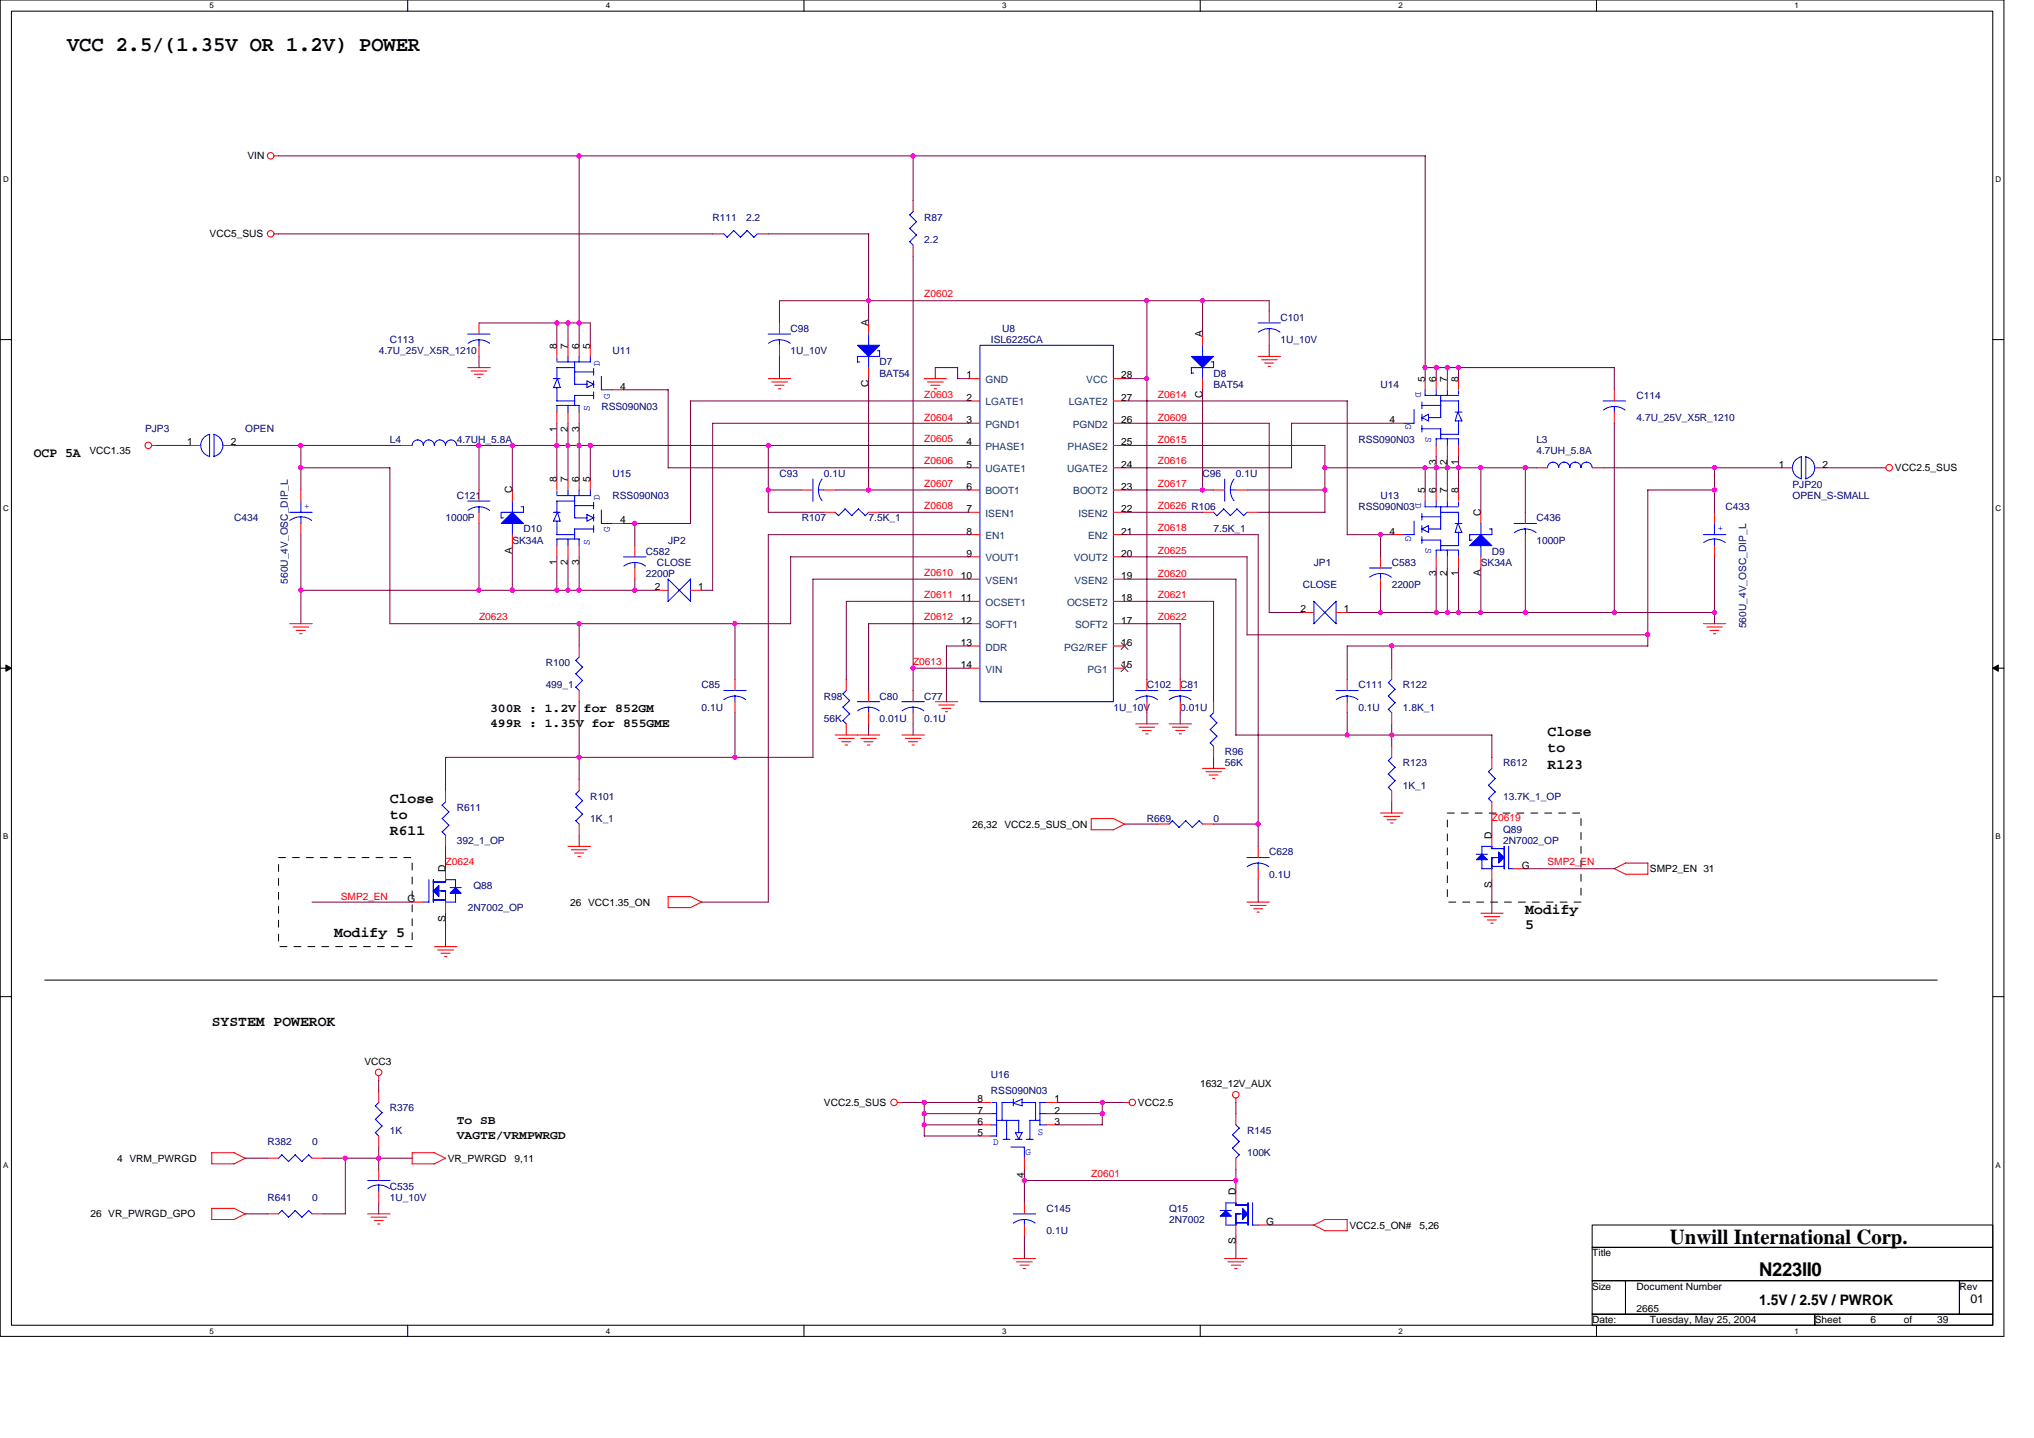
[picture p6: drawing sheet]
<svg xmlns="http://www.w3.org/2000/svg" width="297mm" height="210mm" viewBox="0 0 297 210" stroke-linecap="round" stroke-linejoin="round" font-family="sans-serif">
<path d="M0 0h292.6v195.1h-292.6zM1.7 1.6h289.3v191.8h-289.3z" fill="none" stroke="#000" stroke-width=".15"/>
<g fill="#fff">
<path d="M30.6 .2h.6v1.3h-.6z"/>
<path d="M30.6 193.6h.6v1.3h-.6z"/>
</g>
<path d="M59.5 0v1.6M59.5 193.4v1.7" fill="none" stroke="#000" stroke-width=".15"/>
<g fill="#fff">
<path d="M88.5 .2h.6v1.3h-.6z"/>
<path d="M88.5 193.6h.6v1.3h-.6z"/>
</g>
<path d="M117.4 0v1.6M117.4 193.4v1.7" fill="none" stroke="#000" stroke-width=".15"/>
<g fill="#fff">
<path d="M146.3 .2h.7v1.3h-.7z"/>
<path d="M146.3 193.6h.7v1.3h-.7z"/>
</g>
<path d="M175.3 0v1.6M175.3 193.4v1.7" fill="none" stroke="#000" stroke-width=".15"/>
<g fill="#fff">
<path d="M204.2 .2h.6v1.3h-.6z"/>
<path d="M204.2 193.6h.6v1.3h-.6z"/>
</g>
<path d="M233.1 0v1.6M233.1 193.4v1.7" fill="none" stroke="#000" stroke-width=".15"/>
<g fill="#fff">
<path d="M262.1 .2h.6v1.3h-.6z"/>
<path d="M262.1 193.6h.6v1.3h-.6z"/>
<path d="M.5 25.6h.8v1.3h-.8z"/>
<path d="M291.4 25.6h.9v1.3h-.9z"/>
<path d="M.5 73.5h.8v1.3h-.8z"/>
<path d="M291.4 73.5h.9v1.3h-.9z"/>
</g>
<path d="M0 49.6h1.7M291 49.6h1.6" fill="none" stroke="#000" stroke-width=".15"/>
<g fill="#fff">
<path d="M.5 121.5h.7v1.3h-.7z"/>
<path d="M291.4 121.5h.8v1.3h-.8z"/>
</g>
<path d="M0 97.5h1.7M291 97.5h1.6" fill="none" stroke="#000" stroke-width=".15"/>
<path d="M.9 97.1l.8 .4-.8 .5zM291 97.5l.8-.4v.9z" fill="#000" stroke="#000" stroke-width=".15"/>
<g fill="#fff">
<path d="M.5 169.4h.7v1.3h-.7z"/>
<path d="M291.4 169.4h.8v1.3h-.8z"/>
</g>
<path d="M0 145.5h1.7M6.5 143.1h276.4M291 145.5h1.6M232.5 178.8h58.5v3.3h-58.5zM232.5 191.8h32.5v1.6h-32.5zM232.5 186.9h4.9v4.9h-4.9zM232.5 182.1h58.5v4.8h-58.5zM237.4 186.9h48.7v4.9h-48.7zM265 191.8h26v1.6h-26zM286.1 186.9h4.9v4.9h-4.9z" fill="none" stroke="#000" stroke-width=".15"/>
<path d="M211.4 118.7h19.5v13h-19.5v-13M40.7 125.2h19.5v13h-19.5v-13" fill="none" stroke="#000" stroke-width=".15" stroke-dasharray="1 1 1 1 1 1 1 1"/>
<g fill="none" stroke="#f00" stroke-width=".15">
<path d="M40 34.1h.7M40 22.8h.7M104.1 34.1h1.6M110.6 34.1h1.6M133.3 29.3v1.6M133.3 35.8v1.6M68.3 53.7h3.3M68.8 54.1h2.3M69.3 54.6h1.3M69.8 55.1h.3M70 47.1v1.7M70 50.4v1.6"/>
<path d="M81.3 50.4v1.6M82.9 50.4v1.6M84.6 50.4v1.6M86.2 50.4v1.6M89.4 56.9h1.7M112.2 55.3h3.3M112.7 55.8h2.3M113.2 56.2h1.3M113.7 56.7h.3M113.8 47.1v1.7M113.8 50.4v1.6M126.8 47.1v1.7"/>
<path d="M126.8 53.7v1.6M135 55.3h3.2M135.5 55.8h2.2M135.9 56.2h1.3M136.4 56.7h.4M141.5 55.3h1.6M141.5 58.5h1.6M162.6 55.3h1.6M162.6 58.5h1.6M175.6 48.8v1.6M175.6 55.3v1.6M183.7 52h3.3"/>
<path d="M184.2 52.5h2.3M184.7 53h1.3M185.2 53.5h.3M185.4 45.5v1.6M185.4 48.8v1.6M208.1 55.3v1.6M209.7 55.3v1.6M211.4 55.3v1.6M213 55.3v1.6M235.8 56.9v1.6M22.2 65h.6M27.7 65h1.6"/>
<path d="M32.6 65h1.6M43.9 71.5v1.7M43.9 76.4v1.6M58.6 65h1.6M66.7 65h1.6M70 71.5v1.7M70 74.8v1.6M74.8 71.5v1.7M74.8 78v1.7M81.3 60.2v1.6M81.3 69.9v1.6M81.3 79.7v1.6"/>
<path d="M82.9 60.2v1.6M82.9 69.9v1.6M82.9 79.7v1.6M84.6 60.2v1.6M84.6 69.9v1.6M84.6 79.7v1.6M86.2 69.9v1.6M89.4 76.4h1.7M92.7 79.7v1.6M117.1 71.5h1.6M120.3 71.5h1.7M120.3 74.8h1.7"/>
<path d="M126.8 74.8h1.7M141.5 65h1.6M141.5 68.3h1.6M141.5 71.5h1.6M141.5 74.8h1.6M141.5 61.8h1.6M141.5 78h1.6M162.6 65h1.6M162.6 68.3h1.6M162.6 71.5h1.6M162.6 74.8h1.6M162.6 61.8h1.6"/>
<path d="M162.6 78h1.6M175.6 74.8h1.6M177.2 71.5h1.7M180.5 71.5h1.6M182.1 74.8h1.6M203.2 61.8h1.7M203.2 78h1.7M208.1 71.5v1.7M209.7 65v1.7M209.7 71.5v1.7M211.4 65v1.7M211.4 71.5v1.7"/>
<path d="M213 65v1.7M213 71.5v1.7M216.3 74.8v1.6M222.8 74.8v1.6M222.8 78v1.7M224.4 68.3h1.6M232.5 68.3h1.6M235.8 60.2v1.6M250.4 74.8v1.6M250.4 79.7v1.6M260.1 68.3h1.7M265 68.3h1.6"/>
<path d="M274.7 68.3h.7M42.3 91h3.3M42.8 91.5h2.3M43.3 92h1.3M43.8 92.5h.3M84.6 94.3v1.6M92.7 82.9v1.6M95.9 86.2h1.7M100.8 86.2h1.7M107.3 99.2v1.6M123.6 99.2v1.6M141.5 91h1.6"/>
<path d="M141.5 81.3h1.6M141.5 84.5h1.6M141.5 87.8h1.6M141.5 94.3h1.6M141.5 97.5h1.6M162.6 91h1.6M162.6 81.3h1.6M162.6 84.5h1.6M162.6 87.8h1.6M162.6 94.3h1.6M162.6 97.5h1.6M167.5 99.2v1.6"/>
<path d="M172.4 99.2v1.6M190.2 89.4h1.7M195.1 89.4h1.6M196.7 99.2v1.6M201.6 81.3v1.6M201.6 84.5v1.7M203.2 97.5v1.7M209.7 81.3v1.6M211.4 81.3v1.6M213 81.3v1.6M216.3 81.3v1.6M248.8 91h3.2"/>
<path d="M249.3 91.5h2.2M249.7 92h1.3M250.2 92.5h.4M65.1 115.4v1.7M84.6 100.8v1.6M84.6 113.8v1.6M107.3 102.4v1.6M122 107.3h6.5M122.4 107.8h2.4M122.9 108.3h1.3M123.4 108.8h.4M123.6 105.7v1.6"/>
<path d="M125.7 107.8h2.3M126.2 108.3h1.3M126.7 108.8h.3M126.8 100.8v1.6M126.8 104v1.7M131.7 107.3h3.3M132.2 107.8h2.3M132.7 108.3h1.3M133.2 108.8h.3M133.3 100.8v1.6M133.3 104v1.7M136.6 102.4h3.3"/>
<path d="M137.1 102.9h2.3M137.5 103.4h1.4M138.1 103.9h.3M159.4 119.5v1.6M159.4 119.5h3.2l1.7 .8M165.9 105.7h3.2M166.3 106.2h2.3M166.8 106.6h1.3M167.3 107.1h.4M167.5 102.4v1.6M170.7 105.7h3.3M171.2 106.2h2.3"/>
<path d="M171.7 106.6h1.3M172.2 107.1h.3M172.4 102.4v1.6M175.6 112.2h3.3M176.1 112.6h2.3M176.6 113.1h1.3M177.1 113.6h.3M177.2 102.4v1.6M177.2 108.9v1.7M196.7 102.4v1.6M201.6 118.7h3.3M202.1 119.2h2.3"/>
<path d="M202.6 119.7h1.3M203.2 104v1.7M203.2 108.9v1.7M203.2 115.4v1.7M217.9 110.6v1.6M217.9 117.1v1.6M60.2 131.7h1.6M63.4 138.2h3.3M63.9 138.7h2.3M64.4 139.1h1.3M64.9 139.6h.4M65.1 121.9v1.6"/>
<path d="M65.1 126.8v1.6M65.1 131.7v1.6M82.9 123.5h3.3M83.4 124h2.3M83.9 124.5h1.3M84.4 125h.3M84.6 120.3v1.6M97.6 130.9h3.2M97.6 130.9v1.6h3.3l1.6-.8M100.8 130.9l1.7 .8M159.3 121.1h3.3M164.2 120.3l-1.6 .8"/>
<path d="M169.1 120.3h1.6M175.6 120.3h1.6M182.1 131.7h3.3M182.6 132.2h2.3M183.1 132.7h1.3M183.6 133.1h.3M183.7 123.5v1.7M183.7 126.8v1.6M203.1 120.1h.3M216.3 133.3h3.2M216.7 133.8h2.3M217.2 134.3h1.3"/>
<path d="M217.7 134.8h.4M217.9 121.9v1.6M217.9 126.8v1.6M221.1 126.8h1.7M237.4 127.6h3.2M237.4 126h3.3M237.4 126l-1.6 .8 1.6 .8M240.6 126v1.6M55.3 157v.7M55.3 159.3v1.6M30.9 169.9h3.3M30.9 168.3h3.3"/>
<path d="M30.9 168.2v1.7M34.2 168.3l1.6 .8-1.6 .8M34.2 176.4l1.6 .8M34.2 176.4h-3.3v1.6M35.8 177.2l-1.6 .8h-3.3M39 177.2h1.7M39 169.1h1.7M45.6 177.2h1.6M45.6 169.1h1.6M53.7 177.2h3.3M54.2 177.7h2.3M54.6 178.2h1.4"/>
<path d="M55.2 178.7h.3M55.3 165.8v1.6M55.3 170.7v1.6M55.3 173.9v1.7M60.2 169.9h3.2M60.2 168.3h3.3M60.2 168.2v1.7M63.4 168.3l1.7 .8M65.1 169.1l-1.7 .8M131.1 160.9h.6M143.1 160.9h1.6M143.1 162.6h1.6"/>
<path d="M143.1 164.2h1.6M143.1 165.8h1.6M149.6 169.1v1.6M149.6 175.6v1.6M149.6 178.8v1.6M152.8 160.9h1.7M152.8 162.6h1.7M152.8 164.2h1.7M164.2 160.9h.7M180.5 160.3v.7M180.5 162.6v1.6M180.5 169.1v1.6"/>
<path d="M180.5 173.9v1.7M180.5 178.8v1.6M183.7 178.8h1.7M193.5 178h3.2M193.5 178l-1.6 .8 1.6 .9M196.7 178v1.6h-3.2M148 183.7h3.2M148.4 184.2h2.3M148.9 184.7h1.4M149.4 185.2h.4M178.8 183.7h3.3M179.3 184.2h2.3"/>
<path d="M179.8 184.7h1.4M180.3 185.2h.4"/>
<circle cx="39.5" cy="22.7" r=".48"/>
<circle cx="39.5" cy="34.1" r=".48"/>
<circle cx="21.7" cy="65" r=".48"/>
<circle cx="275.9" cy="68.3" r=".48"/>
<circle cx="55.3" cy="156.5" r=".48"/>
<circle cx="180.5" cy="159.8" r=".48"/>
<circle cx="130.6" cy="160.9" r=".48"/>
<circle cx="165.4" cy="160.9" r=".48"/>
</g>
<g fill="none" stroke="#00f" stroke-width=".15">
<path d="M105.7 34.1l.5 .5M107.1 33.6l1 1M107.2 33.7l-1 .9M109.1 33.6l1 1M109.1 33.7l-1 .9M110.6 34.1l-.5 .5M133.4 30.9l-.6 .4 1.1 1-1.1 1 1 1M133.9 34.3l-1.1 1 .5 .5M68.3 48.8h3.3M68.3 50.1a2.61 2.61 0 0 1 3.2 0M70 49.6v.8M80.8 55.3h1"/>
<path d="M81.3 56.6v1.9h2.6M81.3 52.2v.5M81.3 53.6v1.7M81.3 53.7h2.6M81.3 52.8h4.9M81.3 55.4l-.5 1.2M81.5 55.4l.3 1.2h-1M82.9 52v.8M82.9 59.2v1M83.9 56.1h1.8M83.9 52.8v3.3M83.9 57.7v1.5"/>
<path d="M83.9 57.7h2.8M83.9 54.3h2.8M84.6 52v.8M85.7 55.6v1l1-.5M85.7 55.6l1 .5M86.2 52v.8M86.7 53.8v1M86.7 55.6v1M86.7 57.2v1M87.8 54.9v2h1.7M112.2 48.8h3.3M112.2 50.1a2.7 2.7 0 0 1 1.6-.5 2.5 2.5 0 0 1 1.6 .5"/>
<path d="M113.8 49.6v.8M125.2 52.8h.4M125.2 52v.9M126.8 48.8v1.6M126.8 52v1.7M128.1 51.2h.4v.8h-3.3M143.1 50.4h19.5v52h-19.5zM174 53.7v.8h.3M175.6 50.4v1.6M175.6 53.7v1.6M176.9 52.8h.3v.9h-3.2M183.7 47.1h3.3"/>
<path d="M183.8 48.5a2.59 2.59 0 0 1 1.5-.5h.1a2.46 2.46 0 0 1 1.5 .5M185.4 47.9v.9M206.5 59.8v2h-1.7M207.6 59.2h2.8M207.6 58.7v1M208.1 57.7h4.9M208.1 56.9v.8M209.7 56.9v.8M210.4 58.5h2.6M210.4 57.7v3.3h-1.8M211.4 56.9v.8M213 57v.6"/>
<path d="M213 58.5v1.7M234.1 58.5h3.3M234.1 59.9a2.7 2.7 0 0 1 1.6-.6h.1a2.5 2.5 0 0 1 1.5 .6M235.8 59.3v.9M30.6 63.4a1.63 1.63 0 0 0-1.3 1.6 1.63 1.63 0 0 0 1.3 1.6M30.6 63.4v3.3M31.2 63.4a1.65 1.65 0 0 1 1.4 1.6 1.63 1.63 0 0 1-1.4 1.6M31.3 63.4v3.3M42.3 74.8h3.3M42.3 76a2.7 2.7 0 0 1 1.6-.6 2.5 2.5 0 0 1 1.6 .6M43.9 73.2v1.6M43.9 75.4v1"/>
<path d="M60.2 65a.82 .82 0 0 1 .8-.8 .82 .82 0 0 1 .8 .8 .8 .8 0 0 1 .8-.8 .8 .8 0 0 1 .8 .8 .82 .82 0 0 1 .8-.8 .82 .82 0 0 1 .9 .8 .82 .82 0 0 1 .8-.8 .82 .82 0 0 1 .8 .8M68.3 73.2h3.3M68.3 74.5a2.61 2.61 0 0 1 3.2 0M70 74v.8M73.2 75.6h.4M74.8 73.1v1.7M74.8 76.4v1.6M76.1 74h.4v.8M76.5 74.8h-3.3v.8M80.8 74.8h1M81.3 79.7v-1h3.3v1M81.3 72.3h4.9"/>
<path d="M81.3 60.2v-1h3.3v1M81.3 71.7v.5M81.3 73.1v1.7M81.3 76.1v1.9h2.6M81.3 73.2h2.6M81.3 74.9l-.5 1.2M81.5 74.9l.3 1.2h-1M82.9 71.5v.8M82.9 78.7v1M83.9 75.6h1.8M83.9 72.3v3.3M83.9 77.2v1.5"/>
<path d="M83.9 77.2h2.8M83.9 73.8h2.8M84.6 71.5v.8M85.7 75.1v1l1-.5M85.7 75.1l1 .5M86.2 71.5v.8M86.7 73.3v1M86.7 75.1v1M86.7 76.7v1M87.8 74.4v2h1.7M118.7 69.9v3.3M119.5 71.5h.8"/>
<path d="M120.1 69.9a2.59 2.59 0 0 0-.6 1.6 2.46 2.46 0 0 0 .6 1.6M121.9 74.8l.5 .5M123.4 74.3l1 1 1-1M123.4 74.3l-1 1M125.3 74.3l1 1 .5-.5M177.2 74.8l.5 .5M178.7 74.3l1 1M178.7 74.3l-1 1M178.9 69.9v3.3M179.7 71.5h.8M180.2 69.9a2.59 2.59 0 0 0-.5 1.6 2.46 2.46 0 0 0 .5 1.6M180.6 74.3l1 1"/>
<path d="M180.7 74.3l-1 1M182.1 74.8l-.5 .5M206.5 76.1v1.9h-1.7M207.6 62.6h2.8v1.5M207.6 78.8h2.8M207.6 75.4h2.8M207.6 60.9l1 .5v-.9l-1 .5M207.6 60.5v.9M207.6 62.1v1M207.6 74.9v1M207.6 76.7v1M207.6 78.3v1"/>
<path d="M208.1 74h4.9M208.1 73.1v.9M208.6 76.7v1l-1-.5M208.6 76.7l-1 .5M209.7 64.1h3.3v.9M209.7 64.1v.9M209.7 73.1v.9M210.4 74.8h2.6v1.6M210.4 74v3.2h-1.8M210.4 78.8v1.5M211.4 64.1v.9M211.4 73.1v.9"/>
<path d="M212.5 76.4h1M212.5 60.2h1M212.8 76.5l-.3 1.2h1M212.8 60.3l-.3 1.1h1M213 76.5l.5 1.2M213 60.3l.5 1.1M213 61.4v2h-2.6M213 73.3v.5M213 77.7v2h-2.6M216.3 76.4v1.6M216.3 79.6v1.7M217.5 77.2h.4"/>
<path d="M217.9 77.2v.8M217.9 78h-3.3v.9l.4-.1M221.1 76.4h3.3M221.1 77.7a2.7 2.7 0 0 1 1.6-.5h.1a2.5 2.5 0 0 1 1.5 .5M222.8 77.2v.8M226 68.3a.82 .82 0 0 1 .8-.8 .82 .82 0 0 1 .8 .8 .81 .81 0 0 1 .8-.8 .81 .81 0 0 1 .9 .8 .81 .81 0 0 1 .8-.8 .81 .81 0 0 1 .8 .8 .81 .81 0 0 1 .8-.8 .81 .81 0 0 1 .8 .8M248.8 78h3.2M248.8 79.2a2.59 2.59 0 0 1 1.6-.5 2.46 2.46 0 0 1 1.5 .5M250.4 76.4v1.7M250.4 78.7v1M263.1 66.7a1.63 1.63 0 0 0-1.3 1.6v-.1a1.63 1.63 0 0 0 1.2 1.7M263.1 66.6v3.3"/>
<path d="M263.7 69.9a1.63 1.63 0 0 0 1.3-1.7v.1a1.65 1.65 0 0 0-1.3-1.6v3.2M84.6 95.9l-.5 .5 1 1M85.1 99.3l-1 1 .5 .5M85.1 97.4l-1 .9 1 1M91.1 81.3h3.2M91.1 82.6a2.7 2.7 0 0 1 1.6-.5 2.5 2.5 0 0 1 1.6 .5M92.7 82.1v.8M97.6 84.5v3.3M97.6 84.5l3.3 3.3M100.8 84.5v3.3M100.8 84.5l-3.2 3.3M195.1 91v-3.2l-3.2 3.3v-3.3l3.2 3.3"/>
<path d="M200 82.9h3.2M200 84.2a2.59 2.59 0 0 1 1.6-.5 2.46 2.46 0 0 1 1.6 .5M201.6 83.7v.8M202.7 99.6l1 1M203.3 99.1l-.5 .6M209.7 80.3h3.3v1M209.7 80.3v1M211.4 80.3v1M64.6 119.5l.9 1M64.6 117.5l.9 1M65.1 117l-.5 .5M65.6 118.5l-1 1"/>
<path d="M84.1 115.9l1 1M84.6 115.4l-.5 .5M85.1 118.8l-1 1 .5 .5M85.1 116.9l-1 .9 1 1M105.7 100.8h3.3M105.7 102.1a2.7 2.7 0 0 1 1.6-.5 2.5 2.5 0 0 1 1.6 .5M107.3 101.6v.8M123.1 105.2l.5 .5M123.1 103.2l1 1M123.1 101.3l1 1M123.6 100.8l-.5 .5M124.1 104.2l-1 1"/>
<path d="M124.1 102.2l-1 1M125.2 102.4h3.3M125.2 103.8a2.61 2.61 0 0 1 3.2 0M126.8 103.2v.8M131.7 102.4h3.3M131.7 103.8a2.7 2.7 0 0 1 1.6-.6 2.5 2.5 0 0 1 1.6 .6M133.3 103.2v.8M165.8 100.8h3.3M165.9 102.1a2.61 2.61 0 0 1 3.1 0M167.5 101.6v.8M170.7 100.8h3.3M170.7 102.1a2.7 2.7 0 0 1 1.6-.5h.1a2.5 2.5 0 0 1 1.5 .5"/>
<path d="M171.2 119.8l1 1M171.2 119.8l-.5 .5M172.4 101.6v.8M173.1 119.8l1 1M173.2 119.8l-1 1M175.1 119.8l.5 .5M175.1 119.8l-1 1M176.7 108.4l.5 .5M176.7 106.5l1 .9-1 1M176.7 104.5l1 1-1 1M177.2 104l-.5 .5M195.1 100.8h3.3"/>
<path d="M195.1 102.1a2.7 2.7 0 0 1 1.6-.5 2.5 2.5 0 0 1 1.6 .5M196.7 101.6v.8M202.7 101.6l1 1M202.7 113l1 1M203.3 110.5l-.6 .5 1 1M203.7 102.6l-1 .9 .5 .5M203.7 100.6l-.9 1M203.7 113.9l-1 1 .5 .5M203.7 112l-.9 1M217.4 112.6l1 1.1-1 .9M217.4 114.6l1 1M217.4 116.6l.5 .5"/>
<path d="M217.9 112.2l-.5 .5M218.4 115.6l-1 1M61.8 131.7h.9M62.6 128.4v3.3M63.3 128.4v3.3M63.3 131.4h1.8M64.1 130h1M64.6 121.4l.5 .5M65.1 130v1.7h1.4M65.6 120.4l-1 1M65.7 129.6h1.7M66.5 128.4v1.2"/>
<path d="M66.5 130.4v1.3M66.5 128.4h-1.4v.4h-1.8M182.1 125.2h3.3M182.1 126.5a2.61 2.61 0 0 1 3.2 0M183.7 126v.8M215.6 124.7h1.6M216.4 125.5v1.3h1.5M217.8 126.5h1.9M218.8 125.2h-1l.1 1.6M219.7 123.5v3.3M219.7 123.9h-1.8v-.4h-1.5v1.2M220.3 126.8h.8"/>
<path d="M220.3 123.5v3.3M41.1 168.6l1 1 1-1M41.1 176.7l1 1 1-1M41.2 168.6l-.5 .5M41.2 176.7l-.5 .5M43.1 168.6l1 .9M43.1 176.7l1 1M45.1 168.6l.5 .5M45.1 176.7l.5 .5M45.1 168.6l-1 1M45.1 176.7l-1 1M53.7 172.3h3.3"/>
<path d="M53.7 173.5a2.59 2.59 0 0 1 1.6-.5 2.46 2.46 0 0 1 1.6 .5M54.8 165.3l.5 .5M55.3 173v1M55.3 160.9l-.5 .5 1 1M55.8 164.3l-1 1M55.8 162.4l-1 1 1 1M144.7 162.6h.8M144.7 164.2h.8M144.9 160.9h.5M145.5 160.9v4.9h-.8M145.5 163.5h3.3v1.8M146.5 166.3h1"/>
<path d="M147 163.5v2.8M147.6 167.4h2v1.7M148 177.2h3.3M148 160.9h-1.7v2.7M148 160.4v1M148 178.5a2.7 2.7 0 0 1 1.6-.5 2.5 2.5 0 0 1 1.6 .5M148.3 166.3h1M148.3 165.3h1l-.5 1M148.3 165.3l.5 1M149.2 160.9h2v2.7M149.3 160.4v1l-1.2-.3M149.3 160.4l-1.2 .6"/>
<path d="M149.6 178v.8M149.9 166.3h1M150.4 163.5h1.5M150.4 163.5v2.8M151.9 162.6h1M151.9 164.2h1M152.9 160.9h-1v3.3M178.2 176.7h1.6M179 175.6h1.5v.3h1.8M179 175.6v1.1M179 177.5v1.3M180 167.6l1 1-.5 .5"/>
<path d="M180.5 177.2h1M180.5 178.5h1.8M180.5 164.2l.5 .5M180.5 177.2v1.6h-1.5M181 166.6l-1 1M181 164.7l-1 .9 1 1M182.3 175.6v3.2M182.9 175.6v3.2h.8"/>
</g>
<g fill="#00f" stroke="#00f" stroke-width=".15">
<path d="M174 52h3.2l-1.6 1.7z" fill-rule="evenodd"/>
<path d="M181.5 176.4l.8 .8-.8 .8z" fill-rule="evenodd"/>
<path d="M178.2 177.5l.8-.8 .8 .8z" fill-rule="evenodd"/>
<path d="M214.6 79.7l1.7-1.7 1.6 1.7z" fill-rule="evenodd"/>
<path d="M218.8 124.4l.9 .8-.9 .8z" fill-rule="evenodd"/>
<path d="M215.6 125.5l.8-.8 .8 .8z" fill-rule="evenodd"/>
<path d="M125.2 50.4h3.3l-1.7 1.6z" fill-rule="evenodd"/>
<path d="M64.1 129.2v1.7l-.8-.9z" fill-rule="evenodd"/>
<path d="M66.5 129.6l.8 .8h-1.6z" fill-rule="evenodd"/>
<path d="M74.8 74.8l1.7 1.6h-3.3z" fill-rule="evenodd"/>
</g>
<path d="M163.7 97l1 1M163.7 93.8l1 1M164.7 97l-1 1M164.7 93.8l-1 1" fill="none" stroke="#804000" stroke-width=".15"/>
<g fill="none" stroke="#800040" stroke-width=".15">
<path d="M40.7 22.8h167.4v32.5M40.7 34.1h63.4M84.6 22.8v27.6M112.2 34.1h14.7M126.8 34.1v13.1M133.3 22.8v6.5M133.3 37.4v63.4M70 52v1.7M70 47.1h16.2M81.3 47.1v3.3M82.9 47.1v3.3M86.2 47.1v3.3"/>
<path d="M91.1 56.9h6.5v11.4M113.8 52v3.3M126.8 55.3v16.2M139.8 53.7v1.6h1.7M139.9 53.7h-3.3v1.6M141.5 58.5h-40.7v17.9M164.2 58.5h32.6l-.1 19.6 6.6-.1M164.2 55.3h3.3M167.5 43.9v55.3M175.6 43.9v4.9M175.6 56.9v14.6M185.4 45.6v-1.7h-71.6v3.3"/>
<path d="M185.4 50.4v1.6M208.1 53.7h27.7M209.7 53.7v1.6M211.4 53.7v1.6M213 53.7v1.6M235.8 53.7v3.2M22.8 65h4.9M34.2 65h24.4M43.9 65v6.5M43.9 78v13.1M43.9 68.3h13.1M56.9 68.3v22.7l58.6 .1v-9.8h26"/>
<path d="M68.3 65h73.2M70 65v6.5M70 76.4v9.8M74.8 65v6.5M74.8 79.7v6.5M81.3 61.8v8.1M82.9 61.8v8.1M84.6 61.8v8.1M86.2 65v4.9M91.1 76.4h9.8M92.7 76.4v3.3M97.6 68.3h43.9"/>
<path d="M112.2 74.8h8.2M112.2 71.5h4.9M112.2 65v9.8M112.2 78v53.7M112.2 78h29.3M122 71.5h19.5M128.5 74.8h13M141.5 61.8h-37.4v24.4M164.2 65h29.3v9.8M164.2 61.8h21.2v27.6h4.9M164.2 74.8h11.4M164.2 68.3h24.4"/>
<path d="M164.2 71.5h13M164.2 78h19.6l-.1 45.6M182.1 71.5h11.4M183.7 74.8h9.8M193.5 68.3h30.9M201.6 78v3.3M203.3 61.8h-14.7v6.5M208.1 68.3v3.2M209.7 66.7v4.8M211.4 66.7v4.8M213 66.7v4.8M216.3 68.3v6.5"/>
<path d="M222.8 68.3v6.5M222.8 79.7v9.7M234.1 68.3h26.1M235.8 61.8v27.6M250.4 71.5h-9.8v22.8h-43.9v4.9M250.4 68.3v6.5M266.6 68.3h8.2M43.9 86.2h52M81.3 81.3v4.9M82.9 81.3v4.9M84.6 81.3v4.9M84.6 91v3.3"/>
<path d="M92.7 84.5v1.7M102.5 86.2h1.6M107.3 91v8.2M133.3 97.5h8.2M141.5 87.8h-17.9v11.4M141.5 91h-14.7v9.8M141.5 94.3h-3.3v8.1M141.5 84.5h-22.8v26.1M164.2 87.8h13M164.2 81.3h17.9M164.2 91h8.2v8.2M164.2 84.5h16.3v22.8h37.4"/>
<path d="M177.2 87.8v14.6M182.1 81.3v11.4M182.1 92.7h58.6M196.7 89.4h53.7M201.6 86.2v3.2M203.2 94.3v3.3M209.7 82.9v6.5M211.4 82.9v6.5M213 82.9v6.5M216.3 82.9v6.5M250.4 81.3v9.8M84.6 102.4v11.4"/>
<path d="M107.3 104v6.6M118.7 110.6h-53.6v4.8M126.8 105.7v1.6M133.3 105.7v1.6M167.5 104v1.7M172.4 104v1.7M177.2 110.6v1.6M196.7 104v3.3M203.2 105.7v3.2M203.2 117.1v1.6M217.9 107.3v3.3M217.9 118.7v3.2"/>
<path d="M45.6 131.7h14.6M65.1 123.5v3.3M65.1 133.3v4.9M84.6 121.9v1.7M102.5 131.7h9.7M164.2 120.3h4.9M177.2 120.3h6.6M183.7 128.4v3.3M217.9 128.4v4.9M222.8 126.8h13M55.3 157.7v1.6M35.8 169.1h3.3"/>
<path d="M35.8 177.2h3.3M47.2 169.1h13M47.2 177.2h3.3M50.4 169.1v8.1M55.3 167.4v3.3M55.3 175.6v1.6M131.7 160.9h11.4M135 164.2h8.1M135 160.9v4.9h8.1M135 162.6h8.1M149.6 170.7v4.9M149.6 172.3h30.9"/>
<path d="M154.5 164.2h6.5M154.5 160.9h9.8M154.5 162.6h6.5M161 160.9v3.3M180.5 160.9v1.7M180.5 170.7v3.3M185.4 178.8h6.5M149.6 180.4v3.3M180.5 180.4v3.3"/>
</g>
<g fill="#f0f" stroke="#f0f" stroke-width=".15">
<circle cx="50.4" cy="169.1" r=".32"/>
<circle cx="55.3" cy="169.1" r=".32"/>
<circle cx="82.9" cy="65" r=".32"/>
<circle cx="43.9" cy="65" r=".32"/>
<circle cx="213" cy="68.3" r=".32"/>
<circle cx="216.2" cy="68.3" r=".32"/>
<circle cx="167.5" cy="55.3" r=".32"/>
<circle cx="84.6" cy="22.8" r=".32"/>
<circle cx="92.7" cy="76.4" r=".32"/>
<circle cx="69.9" cy="65" r=".32"/>
<circle cx="86.2" cy="65" r=".32"/>
<circle cx="126.8" cy="71.5" r=".32"/>
<circle cx="112.2" cy="71.5" r=".32"/>
<circle cx="201.6" cy="78" r=".32"/>
<circle cx="167.5" cy="43.9" r=".32"/>
<circle cx="193.5" cy="71.5" r=".32"/>
<circle cx="84.6" cy="47.1" r=".32"/>
<circle cx="74.8" cy="65" r=".32"/>
<circle cx="183.7" cy="120.3" r=".32"/>
<circle cx="74.8" cy="86.1" r=".32"/>
<circle cx="81.3" cy="86.1" r=".32"/>
<circle cx="81.3" cy="65" r=".32"/>
<circle cx="84.6" cy="65" r=".32"/>
<circle cx="112.2" cy="65" r=".32"/>
<circle cx="126.8" cy="43.9" r=".32"/>
<circle cx="175.6" cy="71.5" r=".32"/>
<circle cx="133.3" cy="97.5" r=".32"/>
<circle cx="175.6" cy="43.9" r=".32"/>
<circle cx="203.2" cy="94.3" r=".32"/>
<circle cx="250.4" cy="71.5" r=".32"/>
<circle cx="161" cy="162.6" r=".32"/>
<circle cx="135" cy="164.2" r=".31"/>
<circle cx="135" cy="160.9" r=".32"/>
<circle cx="135" cy="162.6" r=".32"/>
<circle cx="149.6" cy="172.3" r=".31"/>
<circle cx="180.5" cy="172.3" r=".31"/>
<circle cx="161" cy="160.9" r=".32"/>
<circle cx="213" cy="89.4" r=".32"/>
<circle cx="209.7" cy="89.4" r=".32"/>
<circle cx="43.9" cy="68.3" r=".32"/>
<circle cx="240.6" cy="92.6" r=".32"/>
<circle cx="92.7" cy="86.1" r=".32"/>
<circle cx="222.7" cy="89.4" r=".32"/>
<circle cx="235.7" cy="89.4" r=".32"/>
<circle cx="69.9" cy="86.1" r=".32"/>
<circle cx="201.6" cy="89.4" r=".32"/>
<circle cx="250.4" cy="89.4" r=".32"/>
<circle cx="211.4" cy="89.4" r=".32"/>
<circle cx="43.9" cy="86.1" r=".32"/>
<circle cx="216.2" cy="89.4" r=".32"/>
<circle cx="82.9" cy="86.1" r=".32"/>
<circle cx="84.6" cy="86.1" r=".32"/>
<circle cx="84.6" cy="91" r=".31"/>
<circle cx="196.7" cy="107.3" r=".31"/>
<circle cx="203.2" cy="107.3" r=".31"/>
<circle cx="84.6" cy="110.5" r=".32"/>
<circle cx="107.3" cy="91" r=".31"/>
<circle cx="107.3" cy="110.5" r=".32"/>
<circle cx="208.1" cy="53.6" r=".32"/>
<circle cx="133.3" cy="22.8" r=".32"/>
<circle cx="82.9" cy="47.1" r=".32"/>
<circle cx="81.3" cy="47.1" r=".32"/>
<circle cx="209.7" cy="53.6" r=".32"/>
<circle cx="213" cy="53.6" r=".32"/>
<circle cx="211.4" cy="53.6" r=".32"/>
<circle cx="250.4" cy="68.3" r=".32"/>
<circle cx="211.4" cy="68.3" r=".32"/>
<circle cx="222.7" cy="68.3" r=".32"/>
<circle cx="193.5" cy="68.3" r=".32"/>
<circle cx="208.1" cy="68.3" r=".32"/>
<circle cx="209.7" cy="68.3" r=".32"/>
</g>
<g font-size="3.1">
<text x="9.8" y="7.5">VCC 2.5/(1.35V OR 1.2V) POWER</text>
<text x="243.9" y="181.6">Unwill International Corp.</text>
</g>
<text font-size="2.8" x="256.9" y="186.3">N223II0</text>
<g font-size="2.1">
<text x="226" y="107.4">Close</text>
<text x="226" y="109.8">to</text>
<text x="226" y="112.2">R123</text>
<text x="56.9" y="117.2">Close</text>
<text x="56.9" y="119.6">to</text>
<text x="56.9" y="121.9">R611</text>
<text x="48.8" y="136.7">Modify 5</text>
<text x="222.8" y="133.5">Modify</text>
<text x="222.8" y="135.6">5</text>
<text x="30.9" y="149.7">SYSTEM POWEROK</text>
<text x="256.9" y="190.5">1.5V / 2.5V / PWROK</text>
</g>
<text font-size="1.9" x="4.9" y="66.7">OCP 5A</text>
<g font-size="1.8">
<text x="71.6" y="106.1">499R : 1.35V for 855GME</text>
<text x="71.6" y="103.9">300R : 1.2V for 852GM</text>
<text x="66.7" y="164">To SB</text>
<text x="66.7" y="166.3">VAGTE/VRMPWRGD</text>
<text x="287.8" y="190.2">01</text>
</g>
<g font-size="1.5">
<text x="36.1" y="23.3">VIN</text>
<text x="30.6" y="34.6">VCC5_SUS</text>
<text x="126.8" y="47.6" transform="rotate(-90 126.8 47.6)">A</text>
<text x="81.3" y="50.9" transform="rotate(-90 81.3 50.9)">8</text>
<text x="82.9" y="50.9" transform="rotate(-90 82.9 50.9)">7</text>
<text x="84.6" y="50.9" transform="rotate(-90 84.6 50.9)">6</text>
<text x="86.2" y="50.9" transform="rotate(-90 86.2 50.9)">5</text>
<text x="175.6" y="49.3" transform="rotate(-90 175.6 49.3)">A</text>
<text x="90.6" y="56.9">4</text>
<text x="126.8" y="56.5" transform="rotate(-90 126.8 56.5)">C</text>
<text x="141.1" y="55.2">1</text>
<text x="141.1" y="58.5">2</text>
<text x="163.7" y="58.5">27</text>
<text x="163.7" y="55.2">28</text>
<text x="175.6" y="58.1" transform="rotate(-90 175.6 58.1)">C</text>
<text x="208.1" y="55.8" transform="rotate(-90 208.1 55.8)">5</text>
<text x="209.7" y="55.8" transform="rotate(-90 209.7 55.8)">6</text>
<text x="211.3" y="55.8" transform="rotate(-90 211.3 55.8)">7</text>
<text x="213" y="55.8" transform="rotate(-90 213 55.8)">8</text>
<text x="27.3" y="65">1</text>
<text x="33.7" y="65">2</text>
<text x="81.3" y="63" transform="rotate(-90 81.3 63)">1</text>
<text x="82.9" y="63" transform="rotate(-90 82.9 63)">2</text>
<text x="84.6" y="63" transform="rotate(-90 84.6 63)">3</text>
<text x="141.1" y="61.8">3</text>
<text x="141.1" y="65">4</text>
<text x="163.7" y="65">25</text>
<text x="163.7" y="61.8">26</text>
<text x="202.9" y="61.8">4</text>
<text x="13.1" y="66.3">VCC1.35</text>
<text x="81.3" y="70.4" transform="rotate(-90 81.3 70.4)">8</text>
<text x="82.9" y="70.4" transform="rotate(-90 82.9 70.4)">7</text>
<text x="84.6" y="70.4" transform="rotate(-90 84.6 70.4)">6</text>
<text x="86.2" y="70.4" transform="rotate(-90 86.2 70.4)">5</text>
<text x="141.1" y="68.3">5</text>
<text x="141.1" y="71.5">6</text>
<text x="163.7" y="71.5">23</text>
<text x="163.7" y="68.3">24</text>
<text x="209.7" y="67.9" transform="rotate(-90 209.7 67.9)">3</text>
<text x="211.3" y="67.9" transform="rotate(-90 211.3 67.9)">2</text>
<text x="213" y="67.9" transform="rotate(-90 213 67.9)">1</text>
<text x="259.8" y="68.3">1</text>
<text x="266.2" y="68.3">2</text>
<text x="276.7" y="68.8">VCC2.5_SUS</text>
<text x="74.8" y="72" transform="rotate(-90 74.8 72)">C</text>
<text x="90.6" y="76.4">4</text>
<text x="141.1" y="74.8">7</text>
<text x="163.7" y="74.8">22</text>
<text x="208.1" y="72" transform="rotate(-90 208.1 72)">5</text>
<text x="209.7" y="72" transform="rotate(-90 209.7 72)">6</text>
<text x="211.3" y="72" transform="rotate(-90 211.3 72)">7</text>
<text x="213" y="72" transform="rotate(-90 213 72)">8</text>
<text x="216.2" y="75.3" transform="rotate(-90 216.2 75.3)">C</text>
<text x="74.8" y="80.9" transform="rotate(-90 74.8 80.9)">A</text>
<text x="81.3" y="82.5" transform="rotate(-90 81.3 82.5)">1</text>
<text x="82.9" y="82.5" transform="rotate(-90 82.9 82.5)">2</text>
<text x="84.6" y="82.5" transform="rotate(-90 84.6 82.5)">3</text>
<text x="141.1" y="78">8</text>
<text x="141.1" y="81.3">9</text>
<text x="163.7" y="81.3">20</text>
<text x="163.7" y="78">21</text>
<text x="202.9" y="78">4</text>
<text x="95.6" y="86.1">2</text>
<text x="102" y="86.1">1</text>
<text x="140.3" y="84.5">10</text>
<text x="140.3" y="87.8">11</text>
<text x="163.7" y="87.8">18</text>
<text x="163.7" y="84.5">19</text>
<text x="189.9" y="89.4">2</text>
<text x="196.3" y="89.4">1</text>
<text x="209.7" y="84.1" transform="rotate(-90 209.7 84.1)">3</text>
<text x="211.3" y="84.1" transform="rotate(-90 211.3 84.1)">2</text>
<text x="213" y="84.1" transform="rotate(-90 213 84.1)">1</text>
<text x="216.2" y="84.1" transform="rotate(-90 216.2 84.1)">A</text>
<text x="140.3" y="91">12</text>
<text x="140.3" y="94.3">13</text>
<text x="163.7" y="94.3">16</text>
<text x="163.7" y="91">17</text>
<text x="140.3" y="97.5">14</text>
<text x="163.7" y="97.5">15</text>
<text x="142" y="120.8">26,32 VCC2.5_SUS_ON</text>
<text x="217.8" y="122.4" transform="rotate(-90 217.8 122.4)">D</text>
<text x="59.5" y="131.7">G</text>
<text x="65" y="127.3" transform="rotate(-90 65 127.3)">D</text>
<text x="217.8" y="129.6" transform="rotate(-90 217.8 129.6)">S</text>
<text x="222.3" y="126.8">G</text>
<text x="241" y="127.3">SMP2_EN 31</text>
<text x="65" y="134.5" transform="rotate(-90 65 134.5)">S</text>
<text x="83.3" y="132.2">26 VCC1.35_ON</text>
<text x="53.2" y="155.4">VCC3</text>
<text x="120.3" y="161.4">VCC2.5_SUS</text>
<text x="142.7" y="160.9">8</text>
<text x="154" y="160.9">1</text>
<text x="166.2" y="161.4">VCC2.5</text>
<text x="175.3" y="158.7">1632_12V_AUX</text>
<text x="142.7" y="165.8">5</text>
<text x="142.7" y="164.2">6</text>
<text x="142.7" y="162.5">7</text>
<text x="154" y="162.5">2</text>
<text x="154" y="164.2">3</text>
<text x="17.1" y="169.6">4 VRM_PWRGD</text>
<text x="65.4" y="169.6">VR_PWRGD</text>
<text x="75.1" y="169.6">9,11</text>
<text x="149.6" y="171.9" transform="rotate(-90 149.6 171.9)">4</text>
<text x="13.2" y="177.7">26 VR_PWRGD_GPO</text>
<text x="180.5" y="174.4" transform="rotate(-90 180.5 174.4)">D</text>
<text x="184.9" y="178.8">G</text>
<text x="197.1" y="179.3">VCC2.5_ON#</text>
<text x="207.3" y="179.3">5,26</text>
<text x="180.5" y="181.7" transform="rotate(-90 180.5 181.7)">S</text>
<text x="232.5" y="183.4">Title</text>
<text x="232.5" y="188.3">Size</text>
<text x="239" y="188.3">Document Number</text>
<text x="239" y="191.5">2665</text>
<text x="286.1" y="188.3">Rev</text>
<text x="232.5" y="193.1">Date:</text>
<text x="241" y="193.1">Tuesday, May 25, 2004</text>
<text x="265" y="193.1">Sheet</text>
<text x="273.2" y="193.1">6</text>
<text x="278" y="193.1">of</text>
<text x="282.9" y="193.1">39</text>
</g>
<g font-size="1.5" fill="#000080">
<text x="104.1" y="32.2">R111</text>
<text x="109" y="32.2">2.2</text>
<text x="135" y="32.2">R87</text>
<text x="135" y="35.5">2.2</text>
<text x="187" y="46.8">C101</text>
<text x="55.3" y="51.7">4.7U_25V_X5R_1210</text>
<text x="56.9" y="50.1">C113</text>
<text x="89.4" y="51.7">U11</text>
<text x="115.5" y="48.5">C98</text>
<text x="115.5" y="51.7">1U_10V</text>
<text x="128.5" y="53.3">D7</text>
<text x="144.7" y="50.1">ISL6225CA</text>
<text x="146.3" y="48.5">U8</text>
<text x="187" y="50.1">1U_10V</text>
<text x="87.8" y="59.8">RSS090N03</text>
<text x="128.5" y="55">BAT54</text>
<text x="177.2" y="56.6">BAT54</text>
<text x="177.2" y="55">D8</text>
<text x="201.6" y="56.6">U14</text>
<text x="239" y="58.2">C114</text>
<text x="21.2" y="63.1">PJP3</text>
<text x="35.8" y="63.1">OPEN</text>
<text x="56.9" y="64.7">L4</text>
<text x="66.7" y="64.7">4.7UH_5.8A</text>
<text x="198.4" y="64.7">RSS090N03</text>
<text x="224.4" y="64.7">L3</text>
<text x="239" y="61.5">4.7U_25V_X5R_1210</text>
<text x="89.4" y="69.6">U15</text>
<text x="113.8" y="69.6">C93</text>
<text x="120.3" y="69.6">0.1U</text>
<text x="175.6" y="69.6">C96</text>
<text x="180.5" y="69.6">0.1U</text>
<text x="224.4" y="66.3">4.7UH_5.8A</text>
<text x="261.8" y="71.2">PJP20</text>
<text x="34.2" y="76.1">C434</text>
<text x="65.1" y="76.1">1000P</text>
<text x="66.7" y="72.8">C121</text>
<text x="76.5" y="77.7">D10</text>
<text x="89.4" y="72.8">RSS090N03</text>
<text x="117.1" y="76.1">R107</text>
<text x="126.8" y="76.1">7.5K_1</text>
<text x="177.2" y="77.7">7.5K_1</text>
<text x="198.4" y="74.5">RSS090N03</text>
<text x="201.6" y="72.8">U13</text>
<text x="224.4" y="76.1">C436</text>
<text x="252" y="74.5">C433</text>
<text x="261.8" y="72.8">OPEN_S-SMALL</text>
<text x="74.8" y="79.4">SK34A</text>
<text x="94.3" y="81">C582</text>
<text x="95.9" y="82.6">CLOSE</text>
<text x="97.6" y="79.4">JP2</text>
<text x="191.9" y="82.6">JP1</text>
<text x="203.2" y="82.6">C583</text>
<text x="216.3" y="82.6">SK34A</text>
<text x="217.9" y="81">D9</text>
<text x="224.4" y="79.4">1000P</text>
<text x="42" y="85.2" transform="rotate(-90 42 85.2)">560U_4V_OSC_DIP_L</text>
<text x="94.3" y="84.2">2200P</text>
<text x="190.2" y="85.9">CLOSE</text>
<text x="203.2" y="85.9">2200P</text>
<text x="255" y="91.7" transform="rotate(-90 255 91.7)">560U_4V_OSC_DIP_L</text>
<text x="79.7" y="97.2">R100</text>
<text x="79.7" y="100.5">499_1</text>
<text x="102.5" y="100.5">C85</text>
<text x="167.5" y="100.5">C102</text>
<text x="172.4" y="100.5">C81</text>
<text x="198.4" y="100.5">C111</text>
<text x="204.9" y="100.5">R122</text>
<text x="102.5" y="103.7">0.1U</text>
<text x="120.3" y="102.1">R98</text>
<text x="120.3" y="105.3">56K</text>
<text x="128.5" y="102.1">C80</text>
<text x="128.5" y="105.3">0.01U</text>
<text x="135" y="102.1">C77</text>
<text x="135" y="105.3">0.1U</text>
<text x="162.6" y="103.7">1U_10V</text>
<text x="172.4" y="103.7">0.01U</text>
<text x="198.4" y="103.7">0.1U</text>
<text x="204.9" y="103.7">1.8K_1</text>
<text x="178.9" y="110.2">R96</text>
<text x="178.9" y="111.9">56K</text>
<text x="204.9" y="111.9">R123</text>
<text x="219.5" y="111.9">R612</text>
<text x="66.7" y="118.4">R611</text>
<text x="86.2" y="116.7">R101</text>
<text x="86.2" y="120">1K_1</text>
<text x="167.5" y="120">R669</text>
<text x="177.2" y="120">0</text>
<text x="204.9" y="115.1">1K_1</text>
<text x="219.5" y="116.7">13.7K_1_OP</text>
<text x="66.7" y="123.2">392_1_OP</text>
<text x="185.4" y="124.9">C628</text>
<text x="219.5" y="121.6">Q89</text>
<text x="219.5" y="123.2">2N7002_OP</text>
<text x="69.1" y="129.7">Q88</text>
<text x="185.4" y="128.1">0.1U</text>
<text x="68.3" y="133">2N7002_OP</text>
<text x="144.7" y="157.4">U16</text>
<text x="144.7" y="159.7">RSS090N03</text>
<text x="39" y="167.1">R382</text>
<text x="45.6" y="167.1">0</text>
<text x="56.9" y="162.2">R376</text>
<text x="56.9" y="165.5">1K</text>
<text x="182.1" y="165.5">R145</text>
<text x="56.9" y="173.6">C535</text>
<text x="182.1" y="168.8">100K</text>
<text x="39" y="175.3">R641</text>
<text x="45.6" y="175.3">0</text>
<text x="56.9" y="175.3">1U_10V</text>
<text x="152.8" y="176.9">C145</text>
<text x="170.7" y="176.9">Q15</text>
<text x="170.7" y="178.5">2N7002</text>
<text x="152.8" y="180.1">0.1U</text>
</g>
<g font-size="1.5" fill="#f00">
<text x="135" y="43.4">Z0602</text>
<text x="135" y="58.1">Z0603</text>
<text x="169.1" y="58.1">Z0614</text>
<text x="135" y="64.6">Z0605</text>
<text x="135" y="61.5">Z0604</text>
<text x="169.1" y="61.5">Z0609</text>
<text x="169.1" y="64.7">Z0615</text>
<text x="135" y="71.1">Z0607</text>
<text x="135" y="67.8">Z0606</text>
<text x="169.1" y="71.1">Z0617</text>
<text x="169.1" y="67.8">Z0616</text>
<text x="135" y="74.3">Z0608</text>
<text x="169.1" y="77.6">Z0618</text>
<text x="169.1" y="74.3">Z0626 R106</text>
<text x="169.1" y="80.8">Z0625</text>
<text x="135" y="87.3">Z0611</text>
<text x="135" y="84.1">Z0610</text>
<text x="169.1" y="87.3">Z0621</text>
<text x="169.1" y="84.2">Z0620</text>
<text x="70" y="90.6">Z0623</text>
<text x="135" y="90.6">Z0612</text>
<text x="169.1" y="90.6">Z0622</text>
<text x="133.3" y="97.1">Z0613</text>
<text x="217.9" y="119.8">Z0619</text>
<text x="49.8" y="131.4">SMP2_EN</text>
<text x="65.1" y="126.3">Z0624</text>
<text x="226" y="126.3">SMP2_EN</text>
<text x="159.4" y="171.9">Z0601</text>
</g>
<g font-size="1.5" fill="#00f">
<text x="87.6" y="53.5" transform="rotate(-90 87.6 53.5)">D</text>
<text x="86.1" y="60" transform="rotate(-90 86.1 60)">S</text>
<text x="89.1" y="58.2" transform="rotate(-90 89.1 58.2)">G</text>
<text x="206.7" y="57.2" transform="rotate(90 206.7 57.2)">D</text>
<text x="205.2" y="61.9" transform="rotate(90 205.2 61.9)">G</text>
<text x="208.2" y="63.7" transform="rotate(90 208.2 63.7)">S</text>
<text x="44.4" y="74.3">+</text>
<text x="87.6" y="73" transform="rotate(-90 87.6 73)">D</text>
<text x="89.1" y="77.7" transform="rotate(-90 89.1 77.7)">G</text>
<text x="206.7" y="73.5" transform="rotate(90 206.7 73.5)">D</text>
<text x="250.9" y="77.6">+</text>
<text x="86.1" y="79.5" transform="rotate(-90 86.1 79.5)">S</text>
<text x="205.2" y="78.2" transform="rotate(90 205.2 78.2)">G</text>
<text x="208.2" y="80" transform="rotate(90 208.2 80)">S</text>
<text x="145.1" y="167.1">D</text>
<text x="151.5" y="165.7">S</text>
<text x="149.8" y="168.6">G</text>
</g>
<g font-size="1.5" fill="#004080">
<text x="143.9" y="55.9">GND</text>
<text x="143.9" y="59.2">LGATE1</text>
<text x="156.1" y="59.2">LGATE2</text>
<text x="158.6" y="55.9">VCC</text>
<text x="143.9" y="62.4">PGND1</text>
<text x="143.9" y="65.7">PHASE1</text>
<text x="155.9" y="65.7">PHASE2</text>
<text x="156.7" y="62.4">PGND2</text>
<text x="143.9" y="68.9">UGATE1</text>
<text x="155.8" y="68.9">UGATE2</text>
<text x="143.9" y="72.2">BOOT1</text>
<text x="143.9" y="75.4">ISEN1</text>
<text x="156.7" y="72.2">BOOT2</text>
<text x="157.5" y="75.4">ISEN2</text>
<text x="143.9" y="78.7">EN1</text>
<text x="143.9" y="81.9">VOUT1</text>
<text x="156.8" y="81.9">VOUT2</text>
<text x="158.9" y="78.7">EN2</text>
<text x="143.9" y="85.2">VSEN1</text>
<text x="143.9" y="88.4">OCSET1</text>
<text x="155.8" y="88.4">OCSET2</text>
<text x="156.9" y="85.2">VSEN2</text>
<text x="143.9" y="91.7">SOFT1</text>
<text x="143.9" y="95">DDR</text>
<text x="155.4" y="95">PG2/REF</text>
<text x="157" y="91.7">SOFT2</text>
<text x="143.9" y="98.2">VIN</text>
<text x="158.8" y="98.2">PG1</text>
</g>
<g font-size="1.2">
<text x="30.6" y="1.2">5</text>
<text x="88.5" y="1.2">4</text>
<text x="146.3" y="1.2">3</text>
<text x="204.2" y="1.2">2</text>
<text x="262.1" y="1.2">1</text>
<text x=".5" y="26.6">D</text>
<text x="291.4" y="26.6">D</text>
<text x=".5" y="74.6">C</text>
<text x="291.4" y="74.6">C</text>
<text x=".5" y="122.5">B</text>
<text x="291.4" y="122.5">B</text>
<text x=".5" y="170.5">A</text>
<text x="291.4" y="170.5">A</text>
<text x="30.6" y="194.7">5</text>
<text x="88.5" y="194.7">4</text>
<text x="146.3" y="194.7">3</text>
<text x="204.2" y="194.7">2</text>
<text x="262.1" y="194.7">1</text>
</g>
</svg>
